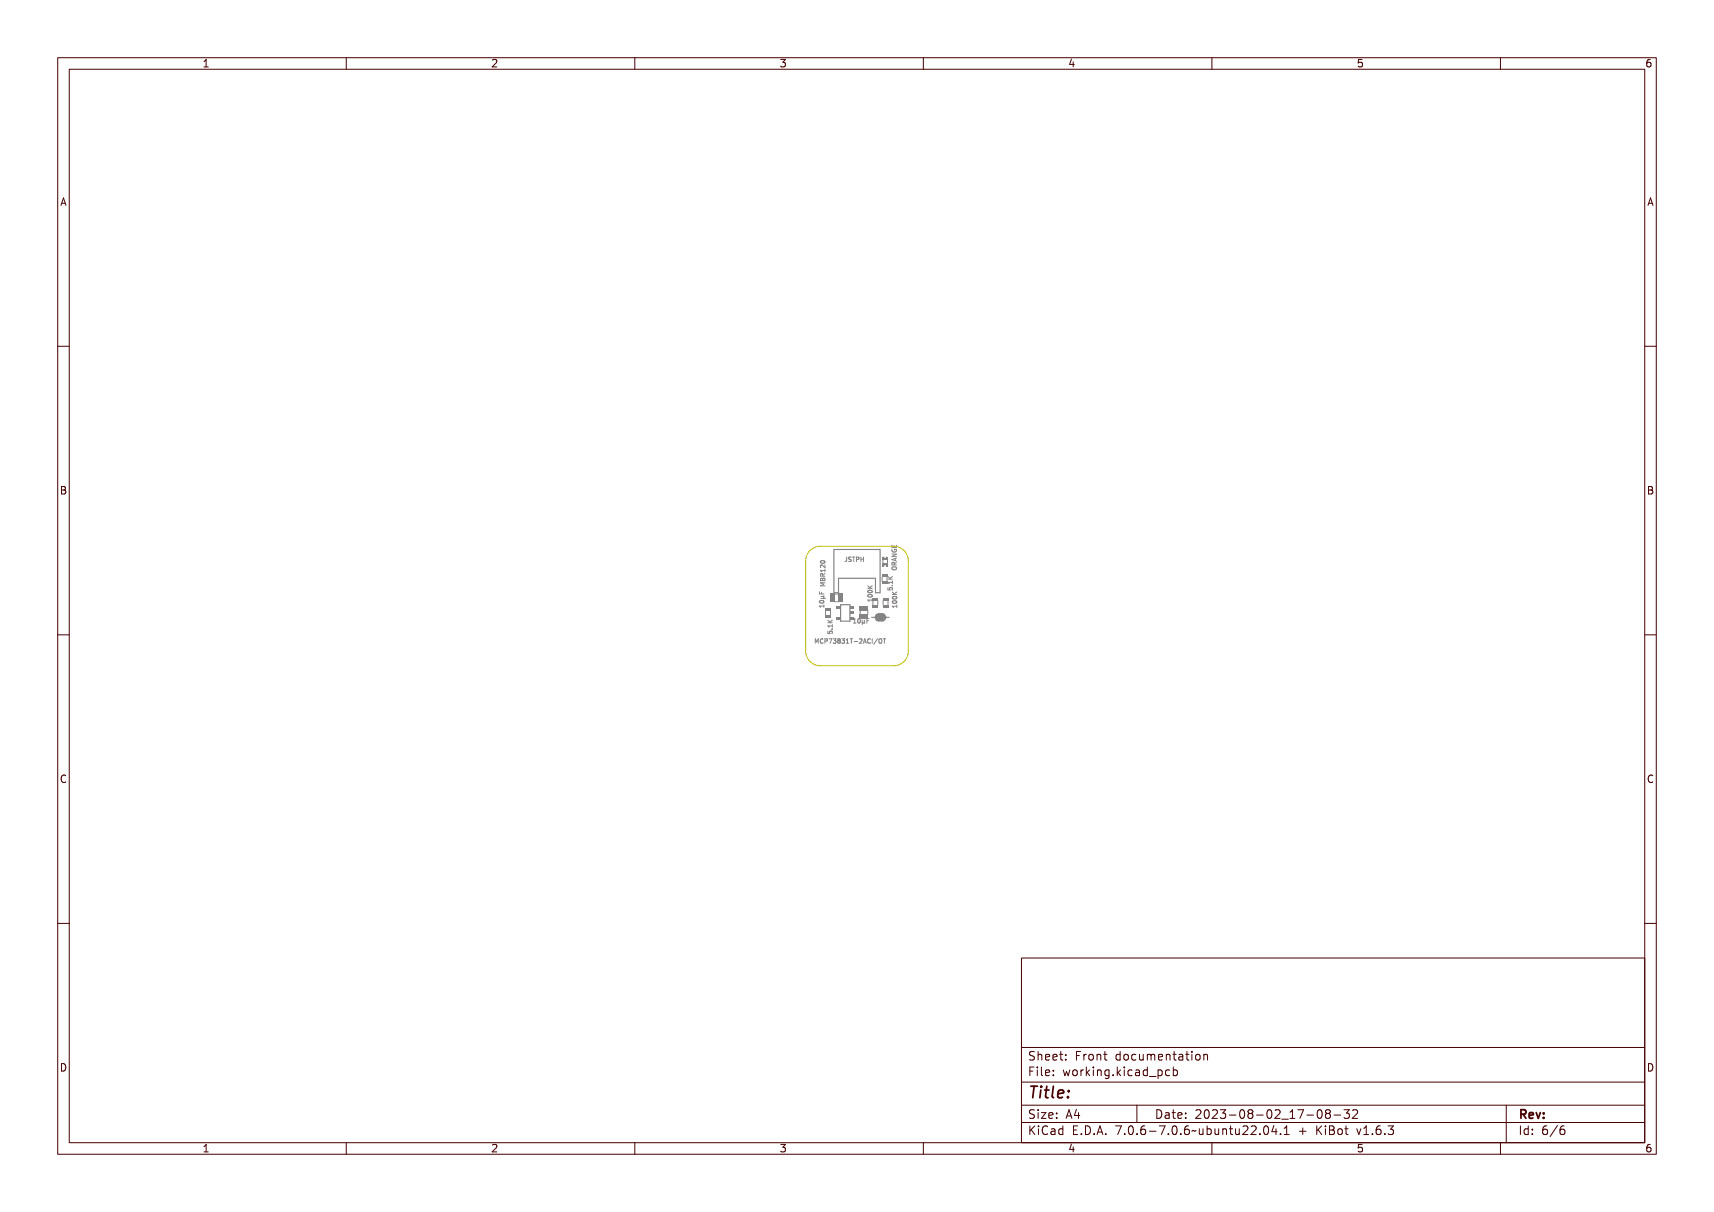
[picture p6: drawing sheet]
<svg xmlns="http://www.w3.org/2000/svg" width="297mm" height="210mm" viewBox="0 0 297 210" stroke-linecap="round" stroke-linejoin="round" font-family="sans-serif">
<g fill="none" stroke="#848484" stroke-width=".17">
<path d="M142.2 97.3a.38 .38 0 0 1 .4-.2 .38 .38 0 0 1 .3 .4 .38 .38 0 0 1-.4 .2 .38 .38 0 0 1-.3-.4zM142.2 98.5h.7l.1-.2v.4l-.1-.1h-.6v.1zM142.3 99.6h.2l.1 .1a.21 .21 0 0 1 .2-.2 .21 .21 0 0 1 .2 .3v.2h-.8zM142.3 97.8l.2-.1 .4 .3 .1-.3v.5l-.6-.4-.1 .1 .1 .3h-.1zM142.3 99h.2l.1 .1 .4-.2-.3 .3v.1h.3v.1h-.8zM142.3 97.2a.29 .29 0 0 1 .3-.1 .29 .29 0 0 1 .2 .3h-.4zM142.3 97.1h.5l.2 .1a.37 .37 0 0 1-.4 .3 .37 .37 0 0 1-.4-.3zM142.3 99.7h.2v.2h-.2zM142.3 99.1h.2l.1 .2h-.3zM142.6 99.8l-.1-.3-.3-.1v.4h.7M142.6 99.7h.3v.2h-.3zM142.9 97.9v.5l-.5-.5-.2 .1v.3"/>
<path d="M142.9 98.6v.5M142.9 99.4l-.3 .2M142.9 98.9h-.7l.2 .2M146.5 96.6h.3v.5a.22 .22 0 0 1-.2 .2 .22 .22 0 0 1-.3-.1 .17 .17 0 0 0 .2 .1 .17 .17 0 0 0 .2-.2v-.4zM147 96.6h.4v.1h-.3a.18 .18 0 0 0 0 .2 .18 .18 0 0 0 .2 0 .23 .23 0 0 1 0 .4 .23 .23 0 0 1-.3-.1h.1a.18 .18 0 0 0 .3-.1 .18 .18 0 0 0-.3-.1zM147.5 96.6h.6l-.2 .1v.6h-.1v-.6zM148.2 96.6h.3a.25 .25 0 0 1 .2 .3 .25 .25 0 0 1-.3 .1v.3h-.2zM148.4 96.7h.1a.14 .14 0 0 1 .1 .1 .14 .14 0 0 1-.1 .1h-.1zM148.8 96.6h.1v.3h.3v-.3h.1v.7h-.1v-.3h-.3v.3h-.1zM153.9 99.7l.3 .3 .5-.3v.2l-.4 .2 .4 .1v.1h-.8v-.1h.3zM154.6 94.5v.4h.7v-.4M154.6 97.3l.8-.2-.2 .1v.3l.2 .1-.8-.2z"/>
<path d="M154.6 96.5h.8v.1l-.7 .3h.7v.1h-.8v-.2l.6-.2h-.6zM154.6 95.2l.1 .4h.2v-.3l.1 .3h.3l.1-.4v.5h-.8zM154.6 95.9h.2a.27 .27 0 0 0 .2 .4 .27 .27 0 0 0 .3-.3l-.3 .1v-.2h.3a.36 .36 0 0 1-.3 .5 .36 .36 0 0 1-.4-.5zM154.7 97.8h.2l.1 .1 .4-.2-.4 .3v.1h.4v.1h-.8zM154.7 98.4h.5l.2 .1a.37 .37 0 0 1-.4 .3 .37 .37 0 0 1-.4-.3zM154.7 97.3l.4-.1v.3zM154.7 98.5a.34 .34 0 0 1 .6 .2 .33 .33 0 0 1-.4 .1 .33 .33 0 0 1-.2-.3zM154.7 97.9h.2l.1 .2h-.3zM154.9 94.6v.3M141.3 111.5v-.8l.2 .5 .3-.5v.8M142 104.5h.7l.1-.2v.5l-.1-.2h-.6l.1 .2h-.1zM142 102.5l.1 .3h.2l.1-.3v.3h.4v.1h-.8z"/>
<path d="M142.1 105.1l.1 .1M142.1 103.8l.5-.1 .2 .2a.37 .37 0 0 1-.4 .3 .37 .37 0 0 1-.4-.3zM142.1 103.9a.34 .34 0 0 1 .6 .1 .34 .34 0 0 1-.6-.1zM142.2 100.3l.2-.1 .1 .2 .3-.2 .1 .1v.3h-.7zM142.2 100.2h.8v.1h-.7l.4 .1-.4 .2h.7v.1h-.8v-.1l.4-.2-.4-.1zM142.2 103.1l.6-.1-.1 .5h.3h-.8l.5-.2zM142.5 100.4v.2M142.6 110.8a.34 .34 0 0 0-.5 .3 .34 .34 0 0 0 .5 .3M142.8 104.8v.4M142.9 101h-.7l.5 .3-.5 .2h.7M143 110.7h.2l.1 .4 .1-.4h.2v.8h-.1v-.7l-.2 .4-.2-.4v.7h-.1zM143.5 109.5l.1 .3h.2a.25 .25 0 0 1 .1-.4 .25 .25 0 0 1 .3 .2 .25 .25 0 0 1-.1 .3 .2 .2 0 0 0 .1-.3 .2 .2 0 0 0-.3 0 .2 .2 0 0 0 0 .3h-.4z"/>
<path d="M143.5 108.3h.7l.1-.1v.4l-.1-.2h-.6v.2h-.1zM143.5 107.5l.3 .3 .5-.3v.1l-.4 .2 .4 .1v.1h-.8v-.1h.3zM143.8 110.8l.2-.1 .1 .2a.26 .26 0 0 0-.3 .2 .26 .26 0 0 0 .3 .3v.1a.38 .38 0 0 1-.4-.2 .38 .38 0 0 1 .1-.5zM144.1 109h.2v.1h-.2zM144.3 110.7h.2a.25 .25 0 0 1 .3 .3 .25 .25 0 0 1-.4 .2v.3h-.1zM144.4 110.8h.1a.14 .14 0 0 1 .2 .2 .14 .14 0 0 1-.2 .1h-.1zM144.6 104.3h.7M144.6 102.9h.7M144.9 110.7h.5l-.3 .8h-.1l.3-.7zM145.6 110.7a.21 .21 0 0 1 .3 .1 .21 .21 0 0 1 0 .3 .23 .23 0 0 1 0 .4 .23 .23 0 0 1-.4-.1h.1a.17 .17 0 0 0 .3-.1 .17 .17 0 0 0-.2-.2v-.1a.16 .16 0 0 0 .2-.1 .16 .16 0 0 0-.1-.2 .16 .16 0 0 0-.2 .1zM146.2 110.8a.21 .21 0 0 1 .4 0 .21 .21 0 0 1-.1 .3 .22 .22 0 0 1 .1 .3 .22 .22 0 0 1-.4 0 .22 .22 0 0 1 .1-.3l-.1-.1zM146.8 110.7h.1a.21 .21 0 0 1 .3 .1 .21 .21 0 0 1-.1 .3 .23 .23 0 0 1 .1 .4 .23 .23 0 0 1-.4-.1h.1a.17 .17 0 0 0 .3-.1 .18 .18 0 0 0-.3-.2v-.1a.16 .16 0 0 0 .2-.1 .16 .16 0 0 0-.1-.2 .16 .16 0 0 0-.2 .1z"/>
<path d="M147.5 110.8l.2-.1v.7l.2 .1h-.4l.1-.1v-.6l-.1 .1zM147.9 108h.4M148 110.7h.6l-.3 .1v.7h-.1v-.7zM148 107.3l-.1 .1M148.4 107.3l.2-.1v.7l.2 .1h-.4l.1-.1v-.6l-.1 .1zM148.8 111.2h.2zM149 107.3l.1-.1a.37 .37 0 0 1 .3 .4 .37 .37 0 0 1-.3 .4l-.2-.2zM149.1 107.3a.31 .31 0 0 1 .2 .3 .31 .31 0 0 1-.2 .3zM149.3 110.8v-.1a.29 .29 0 0 1 .4 .2 .29 .29 0 0 1-.2 .4l-.1 .1 .3 .1h-.4l.3-.6v-.1l-.3 .1zM149.6 107.4l.2 .5 .2-.5 .1 .5-.1 .1-.3-.1v.3zM150.1 110.7h.1l.2 .8-.1-.2h-.3l-.2 .2zM150.1 110.8l.2 .4h-.3z"/>
<path d="M150.2 107.2h.5l-.4 .1v.2h.3l-.3 .1v.4h-.1zM150.4 101.5l.4 .4M150.4 104h.7l.1-.2v.4l-.1-.1h-.6l.1 .1h-.1zM150.4 101.9l.3 .3 .5-.3v.1l-.4 .3h.4v.1h-.8v-.1h.4zM150.5 103.3l.5-.1 .2 .1a.37 .37 0 0 1-.4 .4 .37 .37 0 0 1-.4-.4zM150.5 102.6h.5l.2 .1a.37 .37 0 0 1-.4 .4 .37 .37 0 0 1-.4-.4zM150.5 103.4a.34 .34 0 0 1 .6 .1 .34 .34 0 0 1-.6-.1zM150.5 102.7a.34 .34 0 0 1 .6 .2 .34 .34 0 0 1-.6-.2zM150.6 110.8l.3-.1 .1 .2a.26 .26 0 0 0-.4 .2 .26 .26 0 0 0 .4 .3v.1a.38 .38 0 0 1-.5-.2 .38 .38 0 0 1 .1-.5zM151.1 101.5l-.4 .3M151.2 110.7h.4l-.2 .1v.6l.2 .1h-.4l.1-.1v-.6zM152.2 110.7l-.4 .9z"/>
<path d="M152.4 110.8l.1-.1a.37 .37 0 0 1 .4 .4 .37 .37 0 0 1-.4 .4l-.1-.2zM152.6 110.8a.31 .31 0 0 1 .2 .3 .31 .31 0 0 1-.2 .3zM153 110.7h.5l-.2 .1v.7h-.1v-.7zM153.9 101.7l.1 .3h.2a.25 .25 0 0 1 .1-.3 .25 .25 0 0 1 .3 .1 .25 .25 0 0 1-.1 .4 .2 .2 0 0 0 .1-.3 .2 .2 0 0 0-.3-.1 .2 .2 0 0 0 0 .3h-.4zM153.9 100.6h.7l.1-.2v.4l-.1-.1h-.6v.2zM154.5 101.2h.2v.2h-.2zM154.6 102.6l.5 .4M154.7 105.1h.6l.1-.2v.4l-.1-.2h-.5v.2h-.1zM154.7 103l.3 .3 .4-.3v.1l-.4 .2 .4 .1v.1h-.7v-.1h.3zM154.8 104.3h.4l.2 .1a.37 .37 0 0 1-.3 .4 .37 .37 0 0 1-.4-.4zM154.8 103.7h.4l.2 .1a.37 .37 0 0 1-.3 .3 .37 .37 0 0 1-.4-.3zM154.8 104.4a.34 .34 0 0 1 .5 .2 .34 .34 0 0 1-.5-.2z"/>
<path d="M154.8 103.8a.34 .34 0 0 1 .5 .2 .34 .34 0 0 1-.5-.2zM155.4 102.6l-.4 .3"/>
<circle cx="142.6" cy="97.3" r=".07"/>
<circle cx="142.4" cy="104" r=".07"/>
<circle cx="146.4" cy="110.9" r=".13"/>
<circle cx="146.4" cy="111.3" r=".15"/>
<circle cx="149.2" cy="107.6" r=".07"/>
<circle cx="150.8" cy="102.8" r=".07"/>
<circle cx="150.8" cy="103.4" r=".07"/>
<circle cx="155.1" cy="104.5" r=".07"/>
<circle cx="155.1" cy="103.9" r=".07"/>
</g>
<g fill="#848484">
<path d="M145.3 102.9h.7v1.4h-.7z" fill-rule="evenodd"/>
<path d="M143.8 102.9h.8v1.4h-.8z" fill-rule="evenodd"/>
</g>
<g fill="none" stroke="#848484" stroke-width=".17">
<path d="M153 97v.7M153.1 98.1a.3 .3 0 0 1 .3-.3 .3 .3 0 0 1 .3 .3M153.1 96.5a.27 .27 0 0 0 .3 .3 .27 .27 0 0 0 .3-.3M153.8 97v.7"/>
<circle cx="153.7" cy="97.9" r=".07"/>
</g>
<g fill="#848484">
<path d="M153.6 98h.2v.2h-.2z" fill-rule="evenodd"/>
<path d="M153.8 97.7v.3z" fill-rule="evenodd"/>
<path d="M152.9 97.7h.9v.2h-.9z" fill-rule="evenodd"/>
<path d="M153.6 96.5h.2v.5h-.2z" fill-rule="evenodd"/>
<path d="M153.1 96.7h.6v.3h-.6z" fill-rule="evenodd"/>
<path d="M153.6 96.7l.1 .1z" fill-rule="evenodd"/>
<path d="M153.1 96.7l.1 .1z" fill-rule="evenodd"/>
<path d="M152.9 97.9h.2v.3h-.2z" fill-rule="evenodd"/>
<path d="M152.9 96.5h.2v.5h-.2z" fill-rule="evenodd"/>
</g>
<path d="M152.8 100v.7" fill="none" stroke="#848484" stroke-width=".17"/>
<g fill="#848484">
<path d="M152.8 99.5h.9v.5h-.9z" fill-rule="evenodd"/>
<path d="M152.8 100.7h.9v.5h-.9z" fill-rule="evenodd"/>
</g>
<path d="M143.1 105.9v.7M143.9 105.9v.7" fill="none" stroke="#848484" stroke-width=".17"/>
<g fill="#848484">
<path d="M143 106.5h1v.5h-1z" fill-rule="evenodd"/>
<path d="M143 105.4h1v.5h-1z" fill-rule="evenodd"/>
</g>
<path d="M145.7 104.8h1.6v2.8h-1.6z" fill="none" stroke="#848484" stroke-width=".2"/>
<g fill="#848484">
<path d="M145 106.9h.6v.5h-.6z" fill-rule="evenodd"/>
<path d="M147.3 106.9h.7v.5h-.7z" fill-rule="evenodd"/>
<path d="M147.3 106h.7v.5h-.7z" fill-rule="evenodd"/>
<path d="M145 105h.6v.5h-.6z" fill-rule="evenodd"/>
<path d="M147.3 105h.7v.5h-.7z" fill-rule="evenodd"/>
</g>
<path d="M151 107h.5M153.6 107h.5" fill="none" stroke="#848484" stroke-width=".2"/>
<path d="M152.3 106.8l-.1 .2 .1 .1M152.8 106.8l.1 .2-.1 .1" fill="none" stroke="#848484" stroke-width="1.3"/>
<path d="M151.3 104.1v.7M152.1 104.1v.7" fill="none" stroke="#848484" stroke-width=".17"/>
<g fill="#848484">
<path d="M151.2 103.6h1v.5h-1z" fill-rule="evenodd"/>
<path d="M151.2 104.8h1v.5h-1z" fill-rule="evenodd"/>
</g>
<path d="M153 104.1v.7M153.9 104.1v.7" fill="none" stroke="#848484" stroke-width=".17"/>
<g fill="#848484">
<path d="M153 104.8h.9v.5h-.9z" fill-rule="evenodd"/>
<path d="M153 103.6h.9v.5h-.9z" fill-rule="evenodd"/>
</g>
<path d="M144.5 95.2h8v7.5h-.8v-2.5h-6.4v2.5h-.8z" fill="none" stroke="#848484" stroke-width=".2"/>
<path d="M149 105.7v.8M150.4 105.7v.8" fill="none" stroke="#848484" stroke-width=".17"/>
<g fill="#848484">
<path d="M149 105h1.4v.7h-1.4z" fill-rule="evenodd"/>
<path d="M149 106.4h1.4v.8h-1.4z" fill-rule="evenodd"/>
</g>
<path d="M140.2 95.6a2.54 2.54 0 0 1 2-.9h12.7a2.54 2.54 0 0 1 2.5 2.5v15.6a2.54 2.54 0 0 1-2.5 2.6h-12.7a2.54 2.54 0 0 1-2.6-2.6v-15.6l.1-.6z" fill="none" stroke="#c2c200" stroke-width=".17"/>
<g fill="none" stroke="#480000" stroke-width=".17">
<path d="M10 10h277v190h-277zM12 12h273v186h-273zM60 10v2M110 10v2M160 10v2M210 10v2M260 10v2M10 60h2M285 60h2M10 110h2M285 110h2M10 160h2"/>
<path d="M285 160h2M177 166h108v32h-108zM60 198v2M110 198v2M160 198v2M177 181.5h108M177 187.5h108M177 191.5h108M177 194.5h108M178.1 195.2h.2v.6l.6-.6h.3l-.6 .6 .6 .8h-.2l-.5-.7-.2 .2v.5h-.2zM178.2 185h.9v.2h-.7v.4h.6v.2h-.6v.7h-.2zM178.3 182.4l.5-.1h.2v.2a.31 .31 0 0 0-.5-.1 .31 .31 0 0 0 0 .5 .5 .5 0 0 1 .6 .6 .5 .5 0 0 1-.8 .2l-.1-.2a.34 .34 0 0 0 .4 .1 .34 .34 0 0 0 .1-.5 .47 .47 0 0 1-.5-.2 .47 .47 0 0 1 .1-.5z"/>
<path d="M178.3 192.5l.5-.1h.2v.2a.31 .31 0 0 0-.5-.1 .31 .31 0 0 0 0 .5 .5 .5 0 0 1 .6 .6 .5 .5 0 0 1-.8 .2l-.1-.2a.34 .34 0 0 0 .4 .1 .34 .34 0 0 0 .1-.5 .47 .47 0 0 1-.5-.2 .47 .47 0 0 1 .1-.5zM179.4 182.2h.2v.6a.35 .35 0 0 1 .4-.1 .35 .35 0 0 1 .2 .4v.6h-.2v-.8h-.4v.8h-.2zM179.5 185.4h.4v.9h.4v.2h-.9v-.2h.3v-.8h-.2zM179.5 192.8h.4v.9h.4v.1h-.9v-.1h.3v-.8h-.2zM179.5 195.6h.4v.9h.4v.1h-.9v-.1h.3v-.8h-.2zM179.7 184.9h.2v.3h-.2zM179.7 192.3h.2v.3h-.2zM179.7 195.1h.2v.3h-.2zM180.6 184.9h.4v1.3l.4 .1v.2l-.5-.2v-1.2h-.3zM180.6 192.8h.8v.1l-.6 .8h.6v.1h-.8v-.1l.6-.8h-.6zM180.7 182.8a.49 .49 0 0 1 .6-.1 .49 .49 0 0 1 .2 .5h-.8a.42 .42 0 0 0 .3 .4 .42 .42 0 0 0 .4-.1v.2a.6 .6 0 0 1-.8-.1 .6 .6 0 0 1 .1-.8zM180.7 195.4l.5-.2h.3v.2a.43 .43 0 0 0-.6 0 .43 .43 0 0 0-.2 .5 .43 .43 0 0 0 .2 .5 .43 .43 0 0 0 .6 0v.2a.66 .66 0 0 1-.8-.1 .66 .66 0 0 1-.1-.8z"/>
<path d="M180.8 182.9l.4-.1 .1 .3h-.6zM181.8 195.6h.2a.45 .45 0 0 1 .5 0 .45 .45 0 0 1 .1 .4v.6h-.1v-.1a.38 .38 0 0 1-.5 .2 .38 .38 0 0 1-.2-.5 .38 .38 0 0 1 .4-.2h.3a.35 .35 0 0 0-.3-.4 .35 .35 0 0 0-.4 .2zM181.9 182.8a.49 .49 0 0 1 .6-.1 .49 .49 0 0 1 .2 .5h-.8a.42 .42 0 0 0 .3 .4 .42 .42 0 0 0 .5-.1v.2a.6 .6 0 0 1-.9-.1 .6 .6 0 0 1 .1-.8zM181.9 185.5a.49 .49 0 0 1 .6-.1 .49 .49 0 0 1 .2 .5h-.8a.42 .42 0 0 0 .3 .4 .42 .42 0 0 0 .5-.1v.2a.6 .6 0 0 1-.9-.1 .6 .6 0 0 1 .1-.8zM181.9 192.9a.49 .49 0 0 1 .6-.1 .49 .49 0 0 1 .2 .5h-.8a.42 .42 0 0 0 .3 .4 .42 .42 0 0 0 .5-.1v.2a.6 .6 0 0 1-.9-.1 .6 .6 0 0 1 .1-.8zM182 196.2l.5-.1a.31 .31 0 0 1-.2 .4 .31 .31 0 0 1-.4-.1zM182 182.9l.4-.1 .1 .3h-.6zM182 185.6l.4-.1 .1 .3h-.6zM182 193l.4-.1 .1 .3h-.6zM183 195.7l.4-.2 .2 .2v-.6h.2v1.5h-.2v-.1a.42 .42 0 0 1-.5 .1 .42 .42 0 0 1-.2-.5zM183.2 195.8l.1-.1a.4 .4 0 0 1 .3 .4 .4 .4 0 0 1-.3 .4l-.2-.2zM183.2 182.3h.2v.4h.4v.1h-.4l.1 .8h.3v.1h-.2a.3 .3 0 0 1-.4-.3v-.6h-.3v-.1h.3z"/>
<path d="M183.3 185.4h.2v.3h-.2zM183.3 186.2h.2v.3h-.2zM183.3 192.8h.2v.3h-.2zM183.3 193.6h.2v.2h-.2zM184.5 182.7h.2v.3h-.2zM184.5 183.5h.2v.2h-.2zM185.2 185.4h.2l.2 .8 .1-.5h.2l.2 .5 .1-.8h.2l-.2 1.1h-.2l-.2-.7-.2 .7h-.1zM185.4 195.2h.9v.2h-.7v.4h.6v.2h-.6v.5h.7v.1h-.9zM185.7 192.4h.2l.5 1.4h-.2l-.1-.3h-.5l-.1 .3h-.2zM185.8 192.6l.2 .7h-.4zM186.6 182.3h.9v.2h-.7v.4h.6v.2h-.6v.6h-.2zM186.7 185.5a.52 .52 0 0 1 .8 .4 .52 .52 0 0 1-.8 .4l-.1-.4z"/>
<path d="M186.8 185.6l.1-.1a.39 .39 0 0 1 .4 .4 .39 .39 0 0 1-.4 .4l-.1-.2zM186.9 196.4h.2v.2h-.2zM187.1 192.4h.2v.9h.2v.2h-.2v.3h-.2v-.3h-.6v-.2zM187.1 192.6v.7h-.4zM187.8 195.2a.76 .76 0 0 1 .9 .7 .76 .76 0 0 1-.9 .7zM188 195.4a.57 .57 0 0 1 .5 .5 .57 .57 0 0 1-.5 .6zM188 182.7h.2v.2a.3 .3 0 0 1 .3-.3 .3 .3 0 0 1 .3 .3 .37 .37 0 0 0-.5-.1 .37 .37 0 0 0-.1 .4v.5h-.2zM188 185.4h.2v.2a.3 .3 0 0 1 .3-.3 .3 .3 0 0 1 .3 .3 .37 .37 0 0 0-.5-.1 .37 .37 0 0 0-.1 .4v.6h-.2zM189.1 184.9h.1v.9l.5-.4h.2l-.4 .4 .5 .7h-.2l-.4-.6-.2 .1v.5h-.1zM189.1 182.8a.52 .52 0 0 1 .8 .4 .52 .52 0 0 1-.8 .4l-.1-.4zM189.2 182.9l.1-.1a.39 .39 0 0 1 .4 .4 .39 .39 0 0 1-.4 .4l-.1-.2zM189.3 196.4h.3v.2h-.3z"/>
<path d="M190.2 182.7h.2v.1a.35 .35 0 0 1 .4-.1 .35 .35 0 0 1 .3 .4v.6h-.2l-.1-.8h-.3l-.1 .8h-.2zM190.3 185.4h.4v.9h.4v.2h-.9v-.2h.4v-.8h-.3zM190.5 195.2h.3l.4 1.4h-.2l-.1-.3h-.5l-.1 .3h-.2zM190.6 184.9h.1v.3h-.1zM190.6 195.4l.2 .7h-.4zM191.4 185.4h.2v.1a.35 .35 0 0 1 .4-.1 .35 .35 0 0 1 .3 .4v.7h-.2l-.1-.9h-.3l-.1 .9h-.2zM191.7 182.3h.1v.4h.4v.1h-.4l.1 .8h.3v.1h-.2a.3 .3 0 0 1-.3-.3v-.6h-.3v-.1h.3zM191.7 196.4h.3v.2h-.3zM192.7 185.5l.3-.2 .3 .2v-.1h.2v1a.53 .53 0 0 1-.8 .4v-.2a.36 .36 0 0 0 .4 .1 .36 .36 0 0 0 .2-.4l-.1 .1a.53 .53 0 0 1-.7-.3 .53 .53 0 0 1 .2-.6zM192.8 185.6l.1-.1a.39 .39 0 0 1 .4 .4 .39 .39 0 0 1-.4 .4l-.1-.2zM193.8 195.2h.9l-.5 1.4h-.2l.5-1.2h-.7zM193.9 182.8l.3-.2 .3 .2v-.6h.2v1.5h-.2v-.1a.42 .42 0 0 1-.6 .1 .42 .42 0 0 1-.1-.5z"/>
<path d="M194.1 182.8a.4 .4 0 0 1 .4 .4 .4 .4 0 0 1-.4 .4l-.2-.4zM194.1 186.2h.3v.3h-.3zM195.1 184.9h.2v.9l.4-.4h.3l-.5 .4 .5 .7h-.2l-.4-.6-.1 .1v.5h-.2zM195.1 182.8a.52 .52 0 0 1 .8 .4 .52 .52 0 0 1-.8 .4l-.1-.4zM195.2 182.9l.1-.1a.39 .39 0 0 1 .4 .4 .39 .39 0 0 1-.4 .4l-.1-.2zM195.3 196.4h.3v.2h-.3zM196.3 185.4h.5v.9h.3v.2h-.9v-.2h.4v-.8h-.3zM196.3 195.4a.5 .5 0 0 1 .7-.1 .5 .5 0 0 1 .1 .6 .52 .52 0 0 1-.4 .8 .52 .52 0 0 1-.5-.8zM196.4 182.8a.39 .39 0 0 1 .4-.2 .39 .39 0 0 1 .3 .3 .4 .4 0 0 0-.6 0 .4 .4 0 0 0 0 .6 .4 .4 0 0 0 .6 0 .41 .41 0 0 1-.4 .3 .41 .41 0 0 1-.4-.3v-.5zM196.5 195.4a.57 .57 0 0 1 .4 .9l-.3 .2a.86 .86 0 0 1-.1-1.1zM196.6 184.9h.2v.3h-.2zM197 191.5v3"/>
<path d="M197.4 182.7h.2v.8l.2 .1 .3-.2v-.7h.2v1h-.2v-.1a.35 .35 0 0 1-.4 .2 .35 .35 0 0 1-.3-.5zM197.6 185.5a.39 .39 0 0 1 .4-.2 .39 .39 0 0 1 .3 .3 .4 .4 0 0 0-.6 0 .4 .4 0 0 0 0 .6 .4 .4 0 0 0 .6 0 .41 .41 0 0 1-.4 .3 .41 .41 0 0 1-.4-.3v-.5zM197.7 196.4h.3v.2h-.3zM198.6 182.7h.1l.2-.1a.22 .22 0 0 0 .2 .2 .22 .22 0 0 0 .2-.2l.2 .3 .1 .8h-.2v-.8l-.1-.1-.2 .1v.8h-.1v-.8l-.2-.1-.1 .1v.8h-.1zM198.7 185.4h.1a.45 .45 0 0 1 .5 0 .45 .45 0 0 1 .2 .4v.7h-.2v-.2a.38 .38 0 0 1-.5 .2 .38 .38 0 0 1-.2-.5 .38 .38 0 0 1 .5-.2h.2a.35 .35 0 0 0-.3-.4 .35 .35 0 0 0-.3 .2zM198.7 195.4l.5-.2h.2v.2a.43 .43 0 0 0-.5 0 .43 .43 0 0 0-.1 .5 .48 .48 0 0 1 .7 0 .48 .48 0 0 1-.1 .7 .48 .48 0 0 1-.7-.1l-.1-.6zM198.8 186l.5-.1a.31 .31 0 0 1-.1 .4 .31 .31 0 0 1-.4-.1zM198.9 195.9a.29 .29 0 0 1 .4 .1 .29 .29 0 0 1-.1 .4 .29 .29 0 0 1-.4-.1zM199.9 185.5l.3-.2 .3 .2v-.6h.2v1.6h-.2v-.2a.42 .42 0 0 1-.5 .1 .42 .42 0 0 1-.2-.5zM199.9 182.8a.49 .49 0 0 1 .6-.1 .49 .49 0 0 1 .2 .5h-.7a.42 .42 0 0 0 .2 .4 .42 .42 0 0 0 .5-.1v.2a.6 .6 0 0 1-.8-.1 .6 .6 0 0 1 0-.8zM200 196h.5v.2h-.5zM200 185.6l.1-.1a.39 .39 0 0 1 .4 .4 .39 .39 0 0 1-.4 .4l-.1-.2z"/>
<path d="M200.1 182.9l.3-.1 .2 .3h-.6zM200.1 192.4a.76 .76 0 0 1 1 .7 .76 .76 0 0 1-1 .7zM200.3 192.6a.57 .57 0 0 1 .6 .5 .57 .57 0 0 1-.6 .6zM200.9 186.8l1.2 .1zM201 195.2h.9l-.5 1.4h-.2l.5-1.2h-.7zM201.1 182.7h.1v.1a.35 .35 0 0 1 .5-.1 .35 .35 0 0 1 .2 .4v.6h-.2v-.8h-.4l-.1 .8h-.1zM201.4 192.8h.2a.45 .45 0 0 1 .5 0 .45 .45 0 0 1 .1 .4v.6h-.1v-.1a.38 .38 0 0 1-.5 .2 .38 .38 0 0 1-.2-.5 .38 .38 0 0 1 .4-.2h.3a.35 .35 0 0 0-.3-.4 .35 .35 0 0 0-.4 .2zM201.6 193.4l.5-.1a.31 .31 0 0 1-.2 .4 .31 .31 0 0 1-.4-.1zM202.2 185.4h.2v.1a.46 .46 0 0 1 .6 0 .46 .46 0 0 1 .1 .6 .39 .39 0 0 1-.2 .4 .39 .39 0 0 1-.5-.2v.6h-.2zM202.5 182.3h.2v.4h.4v.1h-.4v.8h.4v.1h-.2a.3 .3 0 0 1-.4-.3v-.6h-.3v-.1h.3zM202.5 185.6l.1-.1a.4 .4 0 0 1 .4 .4 .4 .4 0 0 1-.4 .4l-.2-.2zM202.5 196.4h.3v.2h-.3z"/>
<path d="M202.8 192.4h.2v.4h.4v.1h-.4l.1 .8h.3v.1h-.2a.3 .3 0 0 1-.4-.3v-.6h-.3v-.1h.3zM203.5 182.7h.2a.45 .45 0 0 1 .4 0 .45 .45 0 0 1 .2 .4v.6h-.2v-.1a.38 .38 0 0 1-.5 .2 .38 .38 0 0 1-.2-.5 .38 .38 0 0 1 .5-.2h.2a.35 .35 0 0 0-.2-.4 .35 .35 0 0 0-.4 .2zM203.5 195.4a.5 .5 0 0 1 .7-.1 .5 .5 0 0 1 .1 .6 .52 .52 0 0 1-.4 .8 .52 .52 0 0 1-.5-.8zM203.6 185.5a.39 .39 0 0 1 .4-.2 .39 .39 0 0 1 .3 .3 .4 .4 0 0 0-.5 0 .4 .4 0 0 0 0 .6 .4 .4 0 0 0 .5 0 .41 .41 0 0 1-.4 .3 .41 .41 0 0 1-.4-.3v-.5zM203.7 183.3l.4-.1a.31 .31 0 0 1-.1 .4 .31 .31 0 0 1-.4-.1zM203.7 195.4a.57 .57 0 0 1 .4 .9l-.2 .2a.86 .86 0 0 1-.2-1.1zM203.9 192.9a.49 .49 0 0 1 .6-.1 .49 .49 0 0 1 .2 .5h-.8a.42 .42 0 0 0 .3 .4 .42 .42 0 0 0 .5-.1v.2a.6 .6 0 0 1-.9-.1 .6 .6 0 0 1 .1-.8zM204 193l.4-.1 .1 .3h-.6zM204.7 184.9h.1v.6a.45 .45 0 0 1 .7 0 .45 .45 0 0 1 0 .6 .39 .39 0 0 1-.2 .4 .39 .39 0 0 1-.5-.2v.2h-.1zM204.9 182.3h.2v.4h.4v.1h-.4v.8h.4v.1h-.2a.3 .3 0 0 1-.4-.3v-.6h-.3v-.1h.3zM204.9 185.6l.1-.1a.39 .39 0 0 1 .4 .4 .39 .39 0 0 1-.4 .4l-.1-.2zM204.9 196.4h.3v.2h-.3z"/>
<path d="M205.3 192.8h.2v.3h-.2zM205.3 193.6h.2v.2h-.2zM205.9 182.7h.5v.9h.3v.1h-.9v-.1h.4v-.8h-.3zM205.9 195.4l.5-.2h.2v.2a.43 .43 0 0 0-.5 0 .43 .43 0 0 0-.1 .5 .48 .48 0 0 1 .7 0 .48 .48 0 0 1-.1 .7 .48 .48 0 0 1-.7-.1l-.1-.6zM206.1 195.9a.29 .29 0 0 1 .4 .1 .29 .29 0 0 1-.1 .4 .29 .29 0 0 1-.4-.1zM206.2 182.2h.2v.3h-.2zM207 196l.3-.1 .5 .1 .2-.1a.38 .38 0 0 1-.7 .2l-.3 .1zM207.1 182.8a.52 .52 0 0 1 .8 .4 .52 .52 0 0 1-.8 .4l-.1-.4zM207.3 182.9l.1-.1a.39 .39 0 0 1 .4 .4 .39 .39 0 0 1-.4 .4l-.2-.2zM207.4 192.5a.53 .53 0 0 1 .8 .1 .53 .53 0 0 1-.3 .7l-.3 .4h.7v.1h-.9v-.1l.3-.4a.49 .49 0 0 0 .2-.7l-.5 .1zM208.3 182.7h.1v.1a.35 .35 0 0 1 .5-.1 .35 .35 0 0 1 .2 .4v.6h-.2v-.8h-.4l-.1 .8h-.1zM208.3 195.6h.1l.1 .8 .2 .1 .2-.2v-.7h.2v1h-.2v-.1a.35 .35 0 0 1-.4 .2 .35 .35 0 0 1-.2-.5z"/>
<path d="M208.7 192.6a.5 .5 0 0 1 .6-.1 .5 .5 0 0 1 .2 .6 .52 .52 0 0 1-.5 .8 .52 .52 0 0 1-.4-.8zM208.9 192.6a.57 .57 0 0 1 .4 .9l-.3 .2a.86 .86 0 0 1-.1-1.1zM209.5 195.1h.2v.6a.45 .45 0 0 1 .6-.1 .45 .45 0 0 1 .1 .7 .39 .39 0 0 1-.3 .4 .39 .39 0 0 1-.4-.2v.1h-.2zM209.7 195.8l.1-.1a.4 .4 0 0 1 .4 .4 .4 .4 0 0 1-.4 .4l-.1-.2zM209.8 192.5a.53 .53 0 0 1 .8 .1 .53 .53 0 0 1-.3 .7l-.3 .4h.7v.1h-.9v-.1l.3-.4a.49 .49 0 0 0 .2-.7l-.5 .1zM210 198v2M210.7 195.6h.2v.8l.2 .1 .2-.2v-.7h.2v1h-.2v-.1a.35 .35 0 0 1-.4 .2 .35 .35 0 0 1-.2-.5zM211 192.4a.46 .46 0 0 1 .6 0 .46 .46 0 0 1 .1 .6l-.1 .1a.45 .45 0 0 1 .2 .6 .45 .45 0 0 1-.6 .2l-.2-.1v-.2a.35 .35 0 0 0 .5 .1 .35 .35 0 0 0 0-.5h-.3v-.2a.28 .28 0 0 0 .4-.1 .28 .28 0 0 0 0-.3 .28 .28 0 0 0-.4 0h-.2zM211.9 195.6h.2v.1a.35 .35 0 0 1 .4-.1 .35 .35 0 0 1 .2 .4v.6h-.2v-.8h-.4v.8h-.2zM212.4 193.2h.5v.2h-.5zM213.3 195.2h.2v.4h.4v.1h-.4v.8h.4v.1h-.2a.3 .3 0 0 1-.4-.3v-.6h-.3v-.1h.3zM213.5 192.6a.5 .5 0 0 1 .6-.1 .5 .5 0 0 1 .2 .6 .52 .52 0 0 1-.5 .8 .52 .52 0 0 1-.4-.8z"/>
<path d="M213.7 192.6a.57 .57 0 0 1 .4 .9l-.3 .2a.86 .86 0 0 1-.1-1.1zM214.3 195.6h.2v.8l.2 .1 .2-.2v-.7h.2v1h-.2v-.1a.35 .35 0 0 1-.4 .2 .35 .35 0 0 1-.2-.5zM214.7 192.5a.41 .41 0 0 1 .7-.1 .41 .41 0 0 1-.2 .7 .42 .42 0 0 1 .2 .6 .42 .42 0 0 1-.7 0 .42 .42 0 0 1 .2-.6l-.3-.2zM215.5 195.3a.53 .53 0 0 1 .8 .1 .53 .53 0 0 1-.3 .7l-.3 .4h.6v.1h-.9v-.1l.4-.4a.49 .49 0 0 0 .2-.8l-.5 .2zM216 193.2h.5v.2h-.5zM216.7 195.3a.53 .53 0 0 1 .8 .1 .53 .53 0 0 1-.3 .7l-.3 .4h.6v.1h-.9v-.1l.4-.4a.49 .49 0 0 0 .2-.8l-.5 .2zM217.1 192.6a.5 .5 0 0 1 .7-.1 .5 .5 0 0 1 .1 .6 .52 .52 0 0 1-.5 .8 .52 .52 0 0 1-.4-.8zM217.3 192.6a.57 .57 0 0 1 .4 .9l-.3 .2a.86 .86 0 0 1-.1-1.1zM218.2 196.4h.2v.2h-.2zM218.2 192.5a.53 .53 0 0 1 .8 .1 .53 .53 0 0 1-.3 .7l-.3 .4h.7v.1h-.9v-.1l.3-.4a.49 .49 0 0 0 .2-.7l-.5 .1zM219.2 195.4a.5 .5 0 0 1 .6-.1 .5 .5 0 0 1 .2 .6 .52 .52 0 0 1-.5 .8 .52 .52 0 0 1-.5-.8zM219.2 194.2l1.3 .1z"/>
<path d="M219.4 195.4a.57 .57 0 0 1 .3 .9l-.2 .2a.86 .86 0 0 1-.1-1.1zM220.7 192.5l.5-.1v1.3h.3v.1h-.8v-.1h.3v-1.1h-.3zM220.8 195.2h.2v.9h.2v.2h-.2v.3h-.2v-.3h-.6v-.2zM220.8 195.4v.7h-.4zM221.8 196.4h.2v.2h-.2zM221.8 192.4h.9l-.5 1.4h-.2l.5-1.2h-.7zM222.8 195.3l.5-.1v1.3h.3v.1h-.8v-.1h.3v-1.1h-.3zM223.2 193.2h.5v.2h-.5zM224.3 192.6a.5 .5 0 0 1 .7-.1 .5 .5 0 0 1 .1 .6 .52 .52 0 0 1-.4 .8 .52 .52 0 0 1-.5-.8zM224.5 192.6a.57 .57 0 0 1 .4 .9l-.2 .2a.86 .86 0 0 1-.2-1.1zM225.4 195.5h.2v.4h.4v.2h-.4v.4h-.2v-.4h-.4v-.2h.4zM225.5 192.5a.41 .41 0 0 1 .7-.1 .41 .41 0 0 1-.2 .7 .42 .42 0 0 1 .2 .6 .42 .42 0 0 1-.7 0 .42 .42 0 0 1 .2-.6l-.3-.2z"/>
<path d="M226.8 193.2h.5v.2h-.5zM227.5 195.2h.2v.6l.6-.6h.2l-.6 .6 .6 .8h-.2l-.5-.7-.1 .2v.5h-.2zM227.8 192.4a.46 .46 0 0 1 .7 0 .46 .46 0 0 1 0 .6l-.1 .1a.45 .45 0 0 1 .3 .6 .45 .45 0 0 1-.7 .2l-.2-.1v-.2a.35 .35 0 0 0 .5 .1 .35 .35 0 0 0 0-.5h-.2v-.2a.28 .28 0 0 0 .3-.1 .28 .28 0 0 0 0-.3 .28 .28 0 0 0-.4 0h-.2zM228.8 195.6h.4v.9h.4v.1h-.9v-.1h.4v-.8h-.3zM229 192.5a.53 .53 0 0 1 .8 .1 .53 .53 0 0 1-.2 .7l-.4 .4h.7v.1h-.9v-.1l.3-.4a.49 .49 0 0 0 .2-.7l-.5 .1zM229.1 195.1h.1v.3h-.1zM229.9 195.2h.4a.35 .35 0 0 1 .5 .2 .35 .35 0 0 1-.3 .5 .41 .41 0 0 1 .3 .5 .41 .41 0 0 1-.5 .2h-.4zM230.1 196h.2a.27 .27 0 0 1 .3 .2 .27 .27 0 0 1-.3 .3h-.2zM230.1 195.4h.2a.23 .23 0 0 1 .3 .2 .23 .23 0 0 1-.3 .2h-.2zM231.2 193.2h1.1M231.2 195.7a.52 .52 0 0 1 .8 .4 .52 .52 0 0 1-.8 .4l-.1-.4zM231.3 195.8l.1-.1a.39 .39 0 0 1 .4 .4 .39 .39 0 0 1-.4 .4l-.1-.2z"/>
<path d="M232.6 195.2h.1v.4h.4v.1h-.4l.1 .8h.3v.1h-.2a.3 .3 0 0 1-.3-.3v-.6h-.3v-.1h.3zM232.9 192.3h.9l-.5 .6 .4 .1v.6l-.2 .2h-.4l-.2-.2M234.4 192.4l.2-.1h.4l.2 .1v.3v.2l-.9 .9h.9M234.6 195.6h.2l.3 .9 .4-.9h.2l-.4 1h-.3zM236 195.3l.5-.1v1.3h.3v.1h-.8v-.1h.3v-1.1h-.3zM237.4 196.4h.3v.2h-.3zM238.4 195.4l.5-.2h.2v.2a.43 .43 0 0 0-.5 0 .43 .43 0 0 0-.1 .5 .48 .48 0 0 1 .7 0 .48 .48 0 0 1-.1 .7 .48 .48 0 0 1-.7-.1l-.1-.6zM238.6 195.9a.29 .29 0 0 1 .4 .1 .29 .29 0 0 1-.1 .4 .29 .29 0 0 1-.4-.1zM239.8 196.4h.3v.2h-.3zM240.7 195.2a.46 .46 0 0 1 .6 0 .46 .46 0 0 1 .1 .6l-.1 .1a.45 .45 0 0 1 .2 .6 .45 .45 0 0 1-.6 .2l-.2-.1v-.2a.35 .35 0 0 0 .5 .1 .35 .35 0 0 0 0-.5l-.3-.1v-.1a.28 .28 0 0 0 .4-.1 .28 .28 0 0 0 0-.3 .28 .28 0 0 0-.4 0h-.2zM260 198v2M261 191.5v6.5"/>
<path d="M263.2 195.2h.8v.2h-.3v1.1h.3v.1h-.8v-.1h.3v-1.1h-.3zM264.4 195.7l.3-.2 .3 .2v-.6h.2v1.5h-.2v-.1a.42 .42 0 0 1-.5 .1 .42 .42 0 0 1-.2-.5zM264.6 195.8l.1-.1a.4 .4 0 0 1 .3 .4 .4 .4 0 0 1-.3 .4l-.2-.2zM265.9 195.6h.2v.3h-.2zM265.9 196.4h.2v.2h-.2zM268.1 195.4l.5-.2h.2v.2a.43 .43 0 0 0-.5 0 .43 .43 0 0 0-.2 .5 .48 .48 0 0 1 .7 0 .48 .48 0 0 1-.1 .7 .48 .48 0 0 1-.6-.1l-.2-.6zM268.2 195.9a.29 .29 0 0 1 .4 .1 .29 .29 0 0 1 0 .4 .29 .29 0 0 1-.4-.1zM269.9 195.2h.2l-.8 1.6h-.2zM270.5 195.4l.5-.2h.2v.2a.43 .43 0 0 0-.5 0 .43 .43 0 0 0-.2 .5 .48 .48 0 0 1 .7 0 .48 .48 0 0 1 0 .7 .48 .48 0 0 1-.7-.1l-.1-.6zM270.6 195.9a.29 .29 0 0 1 .4 .1 .29 .29 0 0 1 0 .4 .29 .29 0 0 1-.4-.1z"/>
<circle cx="196.7" cy="195.9" r=".13"/>
<circle cx="203.9" cy="195.9" r=".13"/>
<circle cx="209" cy="193.1" r=".13"/>
<circle cx="213.8" cy="193.1" r=".13"/>
<circle cx="215" cy="193.4" r=".29"/>
<circle cx="215" cy="192.8" r=".25"/>
<circle cx="217.4" cy="193.1" r=".13"/>
<circle cx="219.5" cy="195.9" r=".13"/>
<circle cx="224.7" cy="193.1" r=".13"/>
<circle cx="225.9" cy="193.4" r=".29"/>
<circle cx="225.9" cy="192.8" r=".25"/>
</g>
<g fill="none" stroke="#480000" stroke-width=".3">
<path d="M178.1 188.4h1.4v.2h-.6v1.7h-.2v-1.7h-.6zM179.9 188.8h.7v1.3h.4v.2h-1.2v-.2h.5v-1.1h-.4zM180.3 188.3h.3v.3h-.3zM181.8 188.4h.2v.4h.6v.2h-.6v1l.2 .1h.4v.2a.55 .55 0 0 1-.8-.5v-.8h-.4v-.2h.4zM183 188.3h.6l.1 1.6 .1 .2h.4v.2a.54 .54 0 0 1-.8-.5v-1.4h-.4zM184.8 189a.65 .65 0 0 1 .8-.1 .65 .65 0 0 1 .3 .7h-1.1a.56 .56 0 0 0 .4 .5 .56 .56 0 0 0 .6-.1v.2a.81 .81 0 0 1-1.1-.1 .81 .81 0 0 1 .1-1.1zM185 189.1l.3-.1a.37 .37 0 0 1 .3 .4h-.8zM186.7 188.9h.3v.4h-.3zM186.7 189.9h.3v.4h-.3zM263.1 192.4a.73 .73 0 0 1 .9 .2v.3l-.3 .3 .5 .6h-.2l-.3-.4-.2-.2h-.2v.6h-.2zM263.3 192.6h.2a.26 .26 0 0 1 .3 .2 .26 .26 0 0 1-.2 .3h-.3zM264.5 192.9a.49 .49 0 0 1 .6-.1 .49 .49 0 0 1 .2 .5h-.8a.42 .42 0 0 0 .3 .4 .42 .42 0 0 0 .4-.1v.2a.6 .6 0 0 1-.8-.1 .6 .6 0 0 1 .1-.8z"/>
<path d="M264.6 193l.3-.1 .2 .3h-.6zM265.5 192.8h.2l.3 .9 .3-.9h.2l-.4 1h-.2zM267.1 192.8h.2v.3h-.2zM267.1 193.6h.2v.2h-.2z"/>
</g>
<text font-size="2.7" fill="#480000" x="178" y="190.3">Title:</text>
<g font-size="2" fill="#480000">
<text x="178" y="183.7">Sheet: Front documentation</text>
<text x="178" y="186.5">File: working.kicad_pcb</text>
<text x="178" y="193.9">Size: A4</text>
<text x="178" y="196.6">KiCad E.D.A. 7.0.6-7.0.6~ubuntu22.04.1 + KiBot v1.6.3</text>
<text x="200" y="193.9">Date: 2023-08-02_17-08-32</text>
<text x="263" y="196.6">Id: 6/6</text>
<text x="263" y="193.9">Rev:</text>
</g>
<g font-size="1.7" fill="#480000">
<text x="35" y="11.7">1</text>
<text x="85" y="11.7">2</text>
<text x="135" y="11.7">3</text>
<text x="185" y="11.7">4</text>
<text x="235" y="11.7">5</text>
<text x="285" y="11.7">6</text>
<text x="10.5" y="35.7">A</text>
<text x="285.5" y="35.7">A</text>
<text x="10.5" y="85.6">B</text>
<text x="285.5" y="85.6">B</text>
<text x="10.5" y="135.7">C</text>
<text x="285.5" y="135.7">C</text>
<text x="10.5" y="185.6">D</text>
<text x="285.5" y="185.6">D</text>
<text x="35" y="199.7">1</text>
<text x="85" y="199.7">2</text>
<text x="135" y="199.7">3</text>
<text x="185" y="199.7">4</text>
<text x="235" y="199.7">5</text>
<text x="285" y="199.7">6</text>
</g>
<g font-size="1" fill="#848484">
<text x="146.3" y="97.3">JSTPH</text>
<text x="155.4" y="98.9" transform="rotate(-90 155.4 98.9)">ORANGE</text>
<text x="142.8" y="104.9" transform="rotate(-90 142.8 104.9)">10µF</text>
<text x="148.2" y="108">10µF</text>
<text x="151.2" y="104.4" transform="rotate(-90 151.2 104.4)">100K</text>
<text x="154.7" y="102.2" transform="rotate(-90 154.7 102.2)">5.1K</text>
<text x="155.4" y="105.4" transform="rotate(-90 155.4 105.4)">100K</text>
<text x="143" y="111.5">MCP73831T-2ACI/OT</text>
<text x="144.3" y="110" transform="rotate(-90 144.3 110)">5.1K</text>
</g>
</svg>
